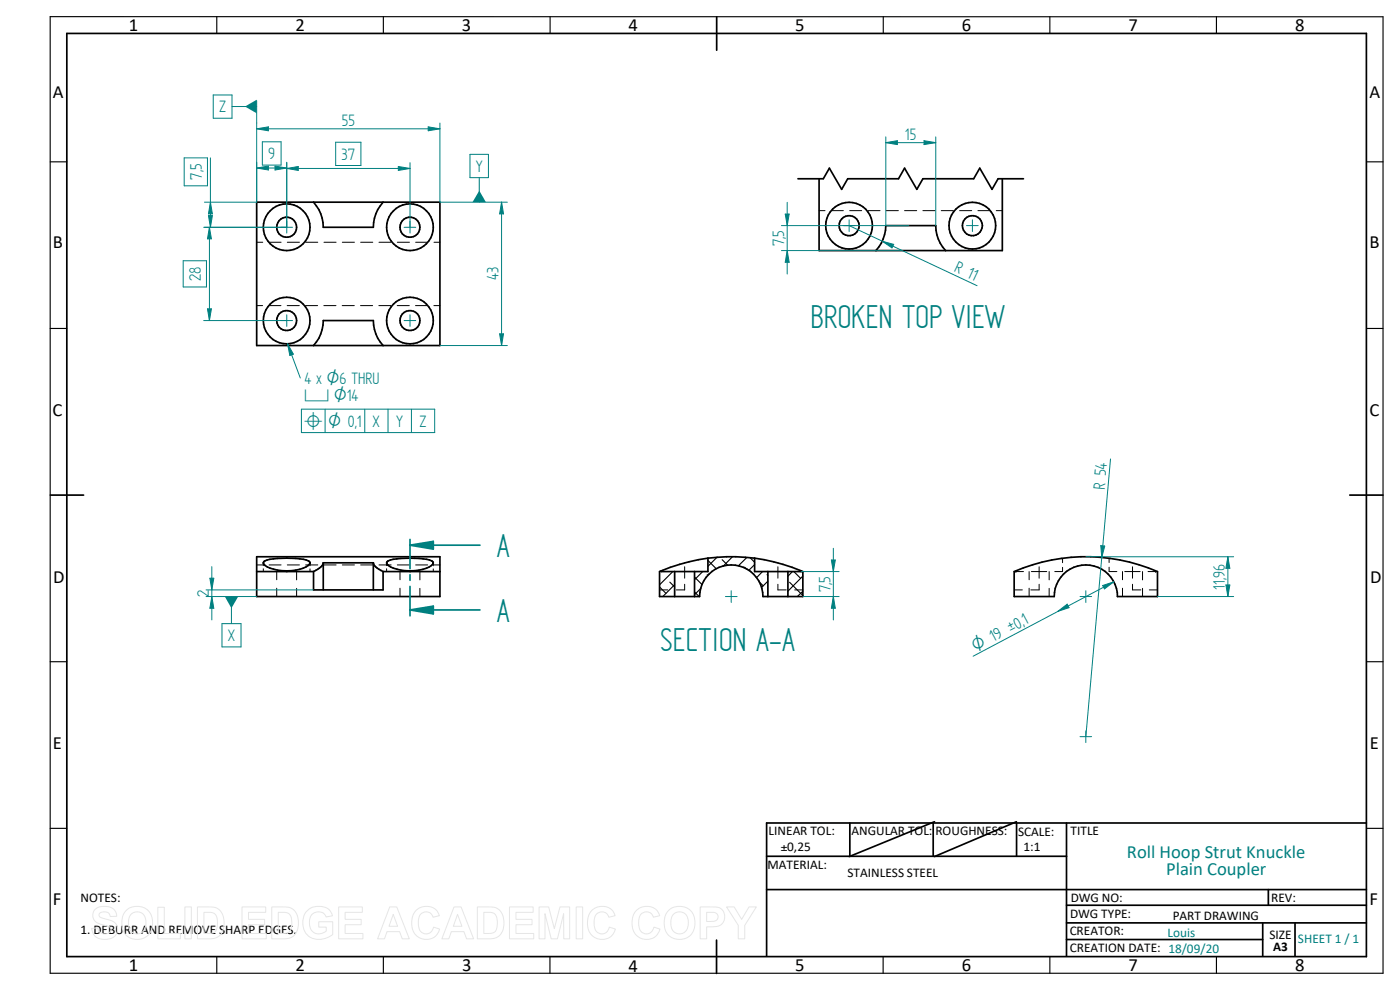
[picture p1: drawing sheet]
<svg xmlns="http://www.w3.org/2000/svg" width="420mm" height="297mm" viewBox="0 0 420 297" stroke-linecap="round" stroke-linejoin="round" font-family="sans-serif">
<g fill="none" stroke="#000" stroke-width=".51">
<path d="M20.1 10h390v277h-390zM215.1 5v10.1M77 60.7h55v43h-55zM115 60.7a11.1 11.1 0 0 0-3 7.5h-15a11.1 11.1 0 0 0-2.9-7.5M94.1 103.7a11.1 11.1 0 0 0 2.9-7.5h15a11.1 11.1 0 0 0 3 7.5M15.1 148.5h10M405.1 148.5h10M77 171.5h17.1M77 167h55v12h-55zM79.2 168.6l.1-.2a24.1 24.1 0 0 1 12.6-.4l1 .6v.7a10.8 10.8 0 0 1-8.2 1.9l-1.4-.1a5.7 5.7 0 0 1-4.2-2zM97 168.9a4.3 4.3 0 0 1-2.9 2.6M97 168.9h15"/>
<path d="M97 168.9v8.1M112 168.9v8.1M112 168.9a4.3 4.3 0 0 0 3 2.6M115 171.5v5.5h-20.9v-5.5M115 171.5h17M116.2 168.6l.3-.3a26.7 26.7 0 0 1 13 0l.5 .4-.1 .6a10.8 10.8 0 0 1-8.2 1.9l-1.4-.1a5.7 5.7 0 0 1-4.2-2zM304.4 171.5a54 54 0 0 1 43 0v7.5h-12a9.5 9.5 0 0 0-9.5-9.5 9.5 9.5 0 0 0-9.5 9.5h-12zM230.1 256.9h90M255 246.9v10M280.1 246.9v10M280.4 246.5l-25.5 10.5M305 246.5l-24.6 10.5"/>
<path d="M305.1 246.9v10M320.1 246.9v40M410.1 246.9h-180v40M230.1 266.9h180M320.1 271.6h90M320.1 276.9h90M379 276.9v10M380.7 266.9v4.7M388.7 276.9v10M215 282.1v10M320.1 281.9h58.9"/>
<circle cx="86" cy="68.2" r="3"/>
<circle cx="86" cy="68.2" r="7"/>
<circle cx="123" cy="68.2" r="3"/>
<circle cx="123" cy="68.2" r="7"/>
<circle cx="86" cy="96.2" r="2.99"/>
<circle cx="86" cy="96.2" r="7"/>
<circle cx="123" cy="96.2" r="3"/>
<circle cx="123" cy="96.2" r="7"/>
</g>
<g fill="none" stroke="#000" stroke-width=".34">
<path d="M15.1 5h400v287h-400zM65.1 5v5M115.1 5v5M165.1 5v5M265.1 5v5M315.1 5v5M365.1 5v5M15.1 48.6h5M410.1 48.6h5M15.1 98.6h5M410.1 98.6h5M15.1 198.5h5"/>
<path d="M410.1 198.5h5M15.1 248.5h5M410.1 248.5h5M65.1 287v5M115.1 287v5M165 287v5M265 287v5M315.1 287v5M365.1 287v5"/>
</g>
<g fill="none" stroke="#000" stroke-width=".3">
<path d="M77 72.7h1.9M80.8 72.7h3.6M86.2 72.7h3.7M91.7 72.7h3.7M97.2 72.7h3.7M102.7 72.7h3.7M108.2 72.7h3.7M113.7 72.7h3.7M119.2 72.7h3.7M124.7 72.7h3.6M130.2 72.7h1.8M77 91.7h1.8"/>
<path d="M80.7 91.7h3.6M86.2 91.7h3.6M91.7 91.7h3.6M97.2 91.7h3.6M102.7 91.7h3.6M108.2 91.7h3.6M113.7 91.7h3.6M119.2 91.7h3.6M124.7 91.7h3.6M130.2 91.7h1.8M77 169.5h1.9M79 168.9h.1"/>
<path d="M79 168.9v.8M79 170.6v.9M80.8 169.5h3.6M83 171.5v2.4M83 176.5v2.5M85.9 171.3h.1M86.1 167.5h.1M86.1 171.3h.1M86.2 169.5h3.7M89 171.5v2.5M89 176.5v2.5M91.7 169.5h3.7"/>
<path d="M93 168.8h.1M93 168.9h.1M93 168.9v.9M93 170.7v.8M97.2 169.5h3.7M102.7 169.5h3.7M108.2 169.5h3.7M113.7 169.5h3.7M116 168.9h.1M116 168.9v.8M116 170.6v.9M119.2 169.5h3.7"/>
<path d="M120 171.5v2.4M120 176.5v2.5M122.9 171.3h.1M123.1 167.5h.1M123.1 171.3h.1M124.7 169.5h3.6M126 171.5v2.5M126 176.5v2.5M130 168.8h.1M130 168.9h.1M130 168.9v.9M130 170.7v.8"/>
<path d="M130.2 169.5h1.8M304.4 177h2.4M304.9 171.5h2.3M304.9 171.3h.1M304.9 171.4h.1M308.9 171.5v2.4M308.9 176.5v2.5M309.5 171.5h4.6M311.9 170.1v3.4M311.9 175.3v1.7h-2.5M314.9 171.5v2.5M314.9 176.5v2.5"/>
<path d="M318.9 170.2v1.3h-2.3M318.9 167.5v1.3M332.9 170.2v1.3h2.3M332.9 167.5v1.3M336.9 171.5v2.4M336.9 176.5v2.5M337.6 171.5h4.6M339.9 175.3v1.7h2.5M339.9 170.1v3.4M342.9 171.5v2.5M342.9 176.5v2.5M344.5 171.5h2.4"/>
<path d="M344.9 177h2.5M346.9 171.5h.1M346.9 171.3v.1"/>
</g>
<path d="M334.3 174.6l-42.3 22.3M317.5 183.4l2.8-2.1 .5 1z" fill="none" stroke="#008080" stroke-width=".3"/>
<path d="M317.5 183.4l2.8-2.1 .5 1z" fill="#008080"/>
<path d="M330.9 175.7l3.4-1.1-2.8 2.1z" fill="none" stroke="#008080" stroke-width=".3"/>
<path d="M330.9 175.7l3.4-1.1-2.8 2.1z" fill="#008080"/>
<path d="M55 78.2h7v7.9h-7zM61.1 68.2h25M61.1 96.2h25M62.3 92.7h1.1l-.5 3.5z" fill="none" stroke="#008080" stroke-width=".3"/>
<path d="M62.3 92.7h1.1l-.5 3.5z" fill="#008080"/>
<path d="M62.9 68.2l.5 3.5h-1.1z" fill="none" stroke="#008080" stroke-width=".3"/>
<path d="M62.9 68.2l.5 3.5h-1.1z" fill="#008080"/>
<path d="M62.9 68.2v28M61.8 179h15.2M61.8 177h32.3M63.6 179l.6 3.5h-1.2z" fill="none" stroke="#008080" stroke-width=".3"/>
<path d="M63.6 179l.6 3.5h-1.2z" fill="#008080"/>
<path d="M63 173.5h1.2l-.6 3.5z" fill="none" stroke="#008080" stroke-width=".3"/>
<path d="M63 173.5h1.2l-.6 3.5z" fill="#008080"/>
<path d="M77 48.7v12M77 50.4l3.5-.6v1.2zM78.7 42.5h5.7v7h-5.7zM86.1 48.7v19.5M63.6 170v16" fill="none" stroke="#008080" stroke-width=".3"/>
<path d="M77 50.4l3.5-.6v1.2z" fill="#008080"/>
<path d="M82.5 49.8l3.6 .6-3.6 .6z" fill="none" stroke="#008080" stroke-width=".3"/>
<path d="M82.5 49.8l3.6 .6-3.6 .6z" fill="#008080"/>
<path d="M77 50.4h9.1M86.1 48.8v19.4M86.1 50.5l3.4-.5v1.1zM100.7 42.7h7.6v7h-7.6zM123.1 48.8v19.4" fill="none" stroke="#008080" stroke-width=".3"/>
<path d="M86.1 50.5l3.4-.5v1.1z" fill="#008080"/>
<path d="M119.5 50l3.6 .5-3.6 .6z" fill="none" stroke="#008080" stroke-width=".3"/>
<path d="M119.5 50l3.6 .5-3.6 .6z" fill="#008080"/>
<path d="M86.1 50.5h37M254.8 67.7l38.4 18M264.8 72.4l3.4 .9-.5 1.1z" fill="none" stroke="#008080" stroke-width=".3"/>
<path d="M245.8 63.2h1.8M249.5 63.2h3.6M255 63.2h3.6M260.5 63.2h3.6M266 63.2h3.6M271.5 63.2h3.6M277 63.2h3.6M282.5 63.2h3.6M288 63.2h3.6M293.5 63.2h3.6M299 63.2h1.8" fill="none" stroke="#000" stroke-width=".3"/>
<g fill="none" stroke="#000" stroke-width=".51">
<path d="M239.5 53.6h7.6l1.8-3.1 3.7 6.3 1.8-3.2h15.3l1.8-3.1 3.7 6.3 1.8-3.2h15.2l1.8-3.1 3.7 6.3 1.8-3.2h7.7M245.8 53.6v21.6h55v-21.6M262.9 75.2a11.5 11.5 0 0 0 2.9-7.5h15a10.9 10.9 0 0 0 3 7.5"/>
<circle cx="254.8" cy="67.7" r="7"/>
<circle cx="254.8" cy="67.7" r="3"/>
<circle cx="291.8" cy="67.7" r="3"/>
<circle cx="291.8" cy="67.7" r="7"/>
</g>
<path d="M264.8 72.4l3.4 .9-.5 1.1z" fill="#008080"/>
<path d="M265.8 41.1v26.6M265.8 42.8l3.5-.6v1.2zM280.8 41.1v26.6" fill="none" stroke="#008080" stroke-width=".3"/>
<path d="M265.8 42.8l3.5-.6v1.2z" fill="#008080"/>
<path d="M277.3 42.2l3.5 .6-3.5 .6z" fill="none" stroke="#008080" stroke-width=".3"/>
<path d="M277.3 42.2l3.5 .6-3.5 .6z" fill="#008080"/>
<path d="M265.8 42.8h15M333.3 137.7l-7.4 83.3M330.4 163.7l1.1 .1-.8 3.5z" fill="none" stroke="#008080" stroke-width=".3"/>
<path d="M330.4 163.7l1.1 .1-.8 3.5z" fill="#008080"/>
<path d="M325.9 167h44.3M347.4 179h22.8M367.9 175.5h1.2l-.6 3.5z" fill="none" stroke="#008080" stroke-width=".3"/>
<path d="M367.9 175.5h1.2l-.6 3.5z" fill="#008080"/>
<path d="M368.5 167l.6 3.5h-1.2z" fill="none" stroke="#008080" stroke-width=".3"/>
<path d="M368.5 167l.6 3.5h-1.2z" fill="#008080"/>
<path d="M84.3 68.2h3.5M86.1 66.4v3.5M121.3 68.2h3.5M123.1 66.4v3.5M84.3 96.2h3.5M86.1 94.4v3.5M121.3 96.2h3.5M123.1 94.4v3.5M69.5 179v8.1M324.1 179h3.5M325.9 177.2v3.6M368.5 167v12" fill="none" stroke="#008080" stroke-width=".3"/>
<path d="M67.5 179h4l-2 3.5z" fill="#008080"/>
<path d="M253.1 67.7h3.5M254.8 66v3.5M290.1 67.7h3.5M291.8 66v3.5M86.3 103.2l3.8 10.2M66.6 187.1h5.7v7h-5.7z" fill="none" stroke="#008080" stroke-width=".3"/>
<path d="M86.3 103.2l1.7 3.1-1 .4z" fill="#008080"/>
<path d="M86.3 103.2l1.7 3.1-1 .4z" fill="none" stroke="#008080" stroke-width=".3"/>
<path d="M123.1 172.4v1.7M123.1 175.9v7.1M144 163.6h-20.9v7" fill="none" stroke="#008080" stroke-width=".51"/>
<path d="M123.1 163.6l6.9-1.2v2.4z" fill="#008080"/>
<path d="M123.1 163.6l6.9-1.2v2.4zM123.1 183h20.9" fill="none" stroke="#008080" stroke-width=".51"/>
<path d="M123.1 183l6.9-1.1v2.3z" fill="#008080"/>
<path d="M123.1 161.8v1.8M123.1 183l6.9-1.1v2.3zM123.1 183v1.8" fill="none" stroke="#008080" stroke-width=".51"/>
<g fill="none" stroke="#000" stroke-width=".34">
<path d="M197.9 176.1l1.9 1.9M201 174.7l1.5 1.4M201.9 171.5l-4 4M202.3 171.5l.2 .1M202.5 175.4l-3.6 3.6M208.4 177.6l1.4 1.4M208.4 173.1l2.3 2.3M210.3 176.6l-1.9 1.8M210.9 171.5l-2.5 2.4M212.2 172.4l.2 .2M212.5 168.1l2.5 2.5M215.2 167.2l-2.7 2.7"/>
<path d="M216.7 167.9l1.7 1.7M219.8 167l-2.7 2.8M223.5 170.2l.4 .4M224.1 167.3l-2.5 2.5M225.1 167.3l1.4 1.4M226.5 169.4l-1.8 1.7M227.8 174.6l1.3 1.2M228.8 171.5l-1.7 1.8M230.2 172.4l.3 .3M230.5 178.9l-.2 .1M230.5 174.4l-2 1.9M237 174.7l3.9 4"/>
<path d="M237.8 171.5l-1.3 1.4M238.2 171.5l2.1 2M241 177.4l-1.7 1.6M241 172.8l-4.5 4.6"/>
</g>
<path d="M202.5 171.5v7.5M208.4 171.5v7.5M212.5 167.5v4h-14.1v-.2M212.5 167.5a58.1 58.1 0 0 0-14.1 3.8M226.5 167.5a56 56 0 0 0-14 0M226.5 167.5a57.2 57.2 0 0 1 13.9 3.8M226.5 167.5v4h13.9v-.2M230.5 171.5v7.5M236.5 171.5v7.5M240.4 171.3l.6 .2v7.5h-12a9.5 9.5 0 0 0-9.5-9.5 9.5 9.5 0 0 0-9.5 9.5h-12.1v-7.5l.5-.2" fill="none" stroke="#000" stroke-width=".51"/>
<g fill="none" stroke="#000" stroke-width=".3">
<path d="M197.9 177h2.5M198.6 171.2l-.2 .1M199 171.1l-.2 .1M205.5 170.1v3.4M205.5 175.3v1.7h-2.5M205.5 168.9h-.2M233.5 168.9h.1M233.5 175.3v1.7h2.5M233.5 170.1v3.4M238.5 177h2.5M240 171.1l.1 .1M240.4 171.2l.1 .1"/>
<path d="M240.4 171.3h.1"/>
</g>
<path d="M240.4 171.5h11.4M241 179h10.8M250.1 179l.6 3.5h-1.2z" fill="none" stroke="#008080" stroke-width=".3"/>
<path d="M250.1 179l.6 3.5h-1.2z" fill="#008080"/>
<path d="M249.5 168h1.2l-.6 3.5z" fill="none" stroke="#008080" stroke-width=".3"/>
<path d="M249.5 168h1.2l-.6 3.5z" fill="#008080"/>
<path d="M132 60.7h20.3M132 103.7h20.3M149.9 100.2h1.2l-.6 3.5zM90.5 122.8h40v7h-40zM97.6 122.8v7M109.5 122.8v7M116.4 122.8v7M123.5 122.8v7M217.7 179h3.5M219.4 177.2v3.6M250.1 164.5v21.5" fill="none" stroke="#008080" stroke-width=".3"/>
<path d="M149.9 100.2h1.2l-.6 3.5z" fill="#008080"/>
<path d="M150.5 60.7l.6 3.5h-1.2z" fill="none" stroke="#008080" stroke-width=".3"/>
<path d="M150.5 60.7l.6 3.5h-1.2z" fill="#008080"/>
<path d="M77 36.9v23.8M77 38.7l3.5-.6v1.1zM132 36.9v23.8M150.5 60.7v43" fill="none" stroke="#008080" stroke-width=".3"/>
<path d="M77 38.7l3.5-.6v1.1z" fill="#008080"/>
<path d="M128.5 38.1l3.5 .6-3.5 .5z" fill="none" stroke="#008080" stroke-width=".3"/>
<path d="M128.5 38.1l3.5 .6-3.5 .5z" fill="#008080"/>
<path d="M69.6 32h7.4M77 38.7h55" fill="none" stroke="#008080" stroke-width=".3"/>
<path d="M73.5 32l3.5-2.1v4.1z" fill="#008080"/>
<path d="M64 28.5h5.6v7h-5.6zM77 30.2v6.7M55.3 47.4h7v8.4h-7zM61.4 60.7h15.6M61.4 68.2h24.7M62.6 64.7h1.1l-.5 3.5z" fill="none" stroke="#008080" stroke-width=".3"/>
<path d="M62.6 64.7h1.1l-.5 3.5z" fill="#008080"/>
<path d="M63.2 60.7l.5 3.5h-1.1z" fill="none" stroke="#008080" stroke-width=".3"/>
<path d="M63.2 60.7l.5 3.5h-1.1z" fill="#008080"/>
<path d="M63.2 47.4v20.8M234.5 67.7h38.2M234.5 75.2h35.9M235.7 64.2h1.1l-.5 3.5z" fill="none" stroke="#008080" stroke-width=".3"/>
<path d="M235.7 64.2h1.1l-.5 3.5z" fill="#008080"/>
<path d="M236.3 75.2l.5 3.5h-1.1z" fill="none" stroke="#008080" stroke-width=".3"/>
<path d="M236.3 75.2l.5 3.5h-1.1z" fill="#008080"/>
<path d="M143.8 53.3v7.4M236.3 60.7v21.5" fill="none" stroke="#008080" stroke-width=".3"/>
<path d="M143.8 57.2l2 3.5h-4z" fill="#008080"/>
<path d="M141 46.3h5.6v7h-5.6zM325.9 219.3v3.5M324.1 221h3.5" fill="none" stroke="#008080" stroke-width=".3"/>
<g fill="none" stroke="#e6e6e6" stroke-width=".3">
<path d="M28.5 272.9a4.5 4.5 0 0 1 6.2 .6l.3 1.4-1.9 .1a1.83 1.83 0 0 0-1.5-1.4 1.83 1.83 0 0 0-1.9 .9v.2a3.3 3.3 0 0 0 2.6 1.2 2.99 2.99 0 0 1 3 3.1 2.99 2.99 0 0 1-3.4 2.8 3.6 3.6 0 0 1-4.4-3.2l1.8-.2a2.1 2.1 0 0 0 1.8 1.8 2.1 2.1 0 0 0 2.2-1.3 1.39 1.39 0 0 0-1.4-1.1 5.4 5.4 0 0 1-3.8-1.9 2.66 2.66 0 0 1 .4-3zM37.9 273.2a4.8 4.8 0 0 1 5.8-.6 4.8 4.8 0 0 1 2 5.5 4.7 4.7 0 0 1-5.7 3.6 4.7 4.7 0 0 1-3.4-5.8l.4-1.4zM39.3 274.4a2.67 2.67 0 0 1 3.2-.5 2.67 2.67 0 0 1 1.3 3 2.7 2.7 0 0 1-2.6 3.3 2.7 2.7 0 0 1-2.6-3.3l.2-1.7zM47.4 272.2h1.9v7.9h4.8v1.6h-6.7zM55.5 272.1h1.9v9.6h-1.9zM59.3 272.1h3.5a4 4 0 0 1 4.4 4.4 4.2 4.2 0 0 1-4.3 5.2h-3.6zM61.2 273.7a4.5 4.5 0 0 1 3.3 .5 4.9 4.9 0 0 1-.2 5.5l-1 .3-2.1 .1zM72.6 272.1h7.1v1.6h-5.1v2.1h4.8v1.7h-4.8v2.6h5.3v1.6h-7.3zM81.6 272.1h3.5a4 4 0 0 1 4.5 4.4 4.2 4.2 0 0 1-4.4 5.2h-3.6zM83.5 273.7a4.5 4.5 0 0 1 3.3 .5 4.9 4.9 0 0 1-.2 5.5l-1 .3-2.1 .1zM92.1 273.4a5.1 5.1 0 0 1 7 0l.7 1.4-1.9 .3a2.65 2.65 0 0 0-3.3-1.4 2.65 2.65 0 0 0-1.7 3.1 2.97 2.97 0 0 0 1.5 3.1 2.97 2.97 0 0 0 3.5-.5v-1.2h-2.2v-1.6h4.2v3.8a5.7 5.7 0 0 1-8.2-.5 5.8 5.8 0 0 1 .4-6.5zM101.6 272.1h7.1v1.6h-5.1v2.1h4.8v1.7h-4.8v2.6h5.3v1.6h-7.3z"/>
<path d="M117 272.1h2.1l3.7 9.6h-2.1l-.8-2.2h-3.7l-.8 2.2h-2.1zM118 274.4l1.3 3.5h-2.6zM124.8 273.3a4.2 4.2 0 0 1 7.1 1.4l-1.9 .5a2.25 2.25 0 0 0-2.7-1.6 2.25 2.25 0 0 0-1.7 2.6 3.4 3.4 0 0 0 1.5 3.9 2.25 2.25 0 0 0 3-1.9l1.8 .6a4.3 4.3 0 0 1-5 3 4.3 4.3 0 0 1-3.3-4.8l.3-2.4zM136.3 272.1h2.1l3.7 9.6h-2.1l-.8-2.2h-3.7l-.8 2.2h-2.1zM137.3 274.4l1.3 3.5h-2.6zM143.2 272.1h3.6a4 4 0 0 1 4.4 4.4 4.2 4.2 0 0 1-4.4 5.2h-3.6zM145.2 273.7a4.5 4.5 0 0 1 3.3 .5 4.9 4.9 0 0 1-.2 5.5l-1 .3-2.1 .1zM152.9 272.1h7.1v1.6h-5.2v2.1h4.9v1.7h-4.9v2.6h5.4v1.6h-7.3zM161.8 272.1h2.9l1.7 6.5 1.7-6.5h2.9v9.6h-1.8v-7.5l-1.9 7.5h-1.9l-1.8-7.5v7.5h-1.8zM172.9 272.1h2v9.6h-2zM177.5 273.3a4.2 4.2 0 0 1 7.1 1.4l-1.9 .5a2.25 2.25 0 0 0-2.6-1.6 2.25 2.25 0 0 0-1.8 2.6 3.4 3.4 0 0 0 1.6 3.9 2.25 2.25 0 0 0 3-1.9l1.8 .6a4.3 4.3 0 0 1-5 3 4.3 4.3 0 0 1-3.4-4.8l.4-2.4zM190.9 273.3a4.2 4.2 0 0 1 7.1 1.4l-1.9 .5a2.25 2.25 0 0 0-2.7-1.6 2.25 2.25 0 0 0-1.7 2.6 3.4 3.4 0 0 0 1.6 3.9 2.25 2.25 0 0 0 2.9-1.9l1.9 .6a4.3 4.3 0 0 1-5 3 4.3 4.3 0 0 1-3.4-4.8l.4-2.4z"/>
<path d="M200.6 273.2a4.8 4.8 0 0 1 5.9-.6 4.8 4.8 0 0 1 2 5.5 4.7 4.7 0 0 1-5.8 3.6 4.7 4.7 0 0 1-3.3-5.8l.4-1.4zM202 274.4a2.67 2.67 0 0 1 3.2-.5 2.67 2.67 0 0 1 1.4 3 2.7 2.7 0 0 1-2.6 3.3 2.7 2.7 0 0 1-2.7-3.3l.3-1.7zM210.1 272.1h3.1a3.6 3.6 0 0 1 3.9 1.4 3.1 3.1 0 0 1-.1 3.4 3.1 3.1 0 0 1-3.2 1.2h-1.7v3.6h-2zM212.1 273.7a3.9 3.9 0 0 1 3.1 .5 1.44 1.44 0 0 1 0 1.7 1.44 1.44 0 0 1-1.5 .6h-1.6zM218 272.1h2.3l2.3 3.7 2.2-3.7h2.2l-3.5 5.6v4h-1.9v-4.1z"/>
</g>
<g font-size="11.3" fill="#008080">
<text x="243.2" y="98.4">BROKEN TOP VIEW</text>
<text x="149.1" y="167.1">A</text>
<text x="149.1" y="186.5">A</text>
<text x="198.2" y="195.2">SECTION A-A</text>
</g>
<g font-size="5.6">
<text x="38.6" y="9.4">1</text>
<text x="88.6" y="9.3">2</text>
<text x="138.6" y="9.4">3</text>
<text x="188.7" y="9.4">4</text>
<text x="238.7" y="9.3">5</text>
<text x="288.7" y="9.3">6</text>
<text x="338.7" y="9.3">7</text>
<text x="388.7" y="9.3">8</text>
<text x="15.8" y="29.5">A</text>
<text x="411" y="29.5">A</text>
<text x="15.8" y="74.5">B</text>
<text x="411" y="74.5">B</text>
<text x="15.8" y="124.9">C</text>
<text x="411" y="124.8">C</text>
<text x="15.9" y="174.9">D</text>
<text x="411.2" y="174.8">D</text>
<text x="15.9" y="224.7">E</text>
<text x="411.1" y="224.7">E</text>
<text x="15.8" y="271.4">F</text>
<text x="411" y="271.4">F</text>
<text x="38.6" y="291.4">1</text>
<text x="88.6" y="291.4">2</text>
<text x="138.7" y="291.4">3</text>
<text x="188.7" y="291.5">4</text>
<text x="238.7" y="291.3">5</text>
<text x="288.7" y="291.3">6</text>
<text x="338.7" y="291.4">7</text>
<text x="388.7" y="291.4">8</text>
</g>
<g font-size="5.6" fill="#008080">
<text x="65.7" y="33.7">Z</text>
<text x="102.6" y="37.8">55</text>
<text x="271.6" y="41.9">15</text>
<text x="80.5" y="47.8">9</text>
<text x="102.5" y="47.9">37</text>
<text x="60.5" y="54" transform="rotate(-90 60.5 54)">7,5</text>
<text x="142.8" y="51.6">Y</text>
<text x="235.4" y="73.9" transform="rotate(-90 235.4 73.9)">7,5</text>
<text x="286.2" y="81.4" transform="rotate(25 286.2 81.4)">R 11</text>
<text x="60.2" y="84.4" transform="rotate(-90 60.2 84.4)">28</text>
<text x="149.6" y="84.1" transform="rotate(-90 149.6 84.1)">43</text>
<text x="91.3" y="115.1">4 x O6 THRU</text>
<text x="118.9" y="128">Y</text>
<text x="125.9" y="128">Z</text>
<text x="331.5" y="147" transform="rotate(-85 331.5 147)">R 54</text>
<text x="62.7" y="179.1" transform="rotate(-90 62.7 179.1)">2</text>
<text x="249.2" y="177.7" transform="rotate(-90 249.2 177.7)">7,5</text>
<text x="367.6" y="176.9" transform="rotate(-90 367.6 176.9)">11,96</text>
<text x="307.7" y="187.7" transform="rotate(-28 307.7 187.7)">1</text>
<text x="68.4" y="192.4">X</text>
<text x="338.2" y="257.4">Roll Hoop Strut Knuckle</text>
<text x="350" y="262.6">Plain Coupler</text>
</g>
<g font-size="5.4" fill="#008080">
<text x="91.3" y="120.4">c O14</text>
<text x="91.3" y="128">l O 0,1 X</text>
<text x="292.7" y="195.5" transform="rotate(-28 292.7 195.5)">O 19 u0,</text>
</g>
<g font-size="4">
<text x="230.7" y="250.7">LINEAR TOL:</text>
<text x="255.6" y="250.6">ANGULAR TOL:</text>
<text x="280.7" y="250.6">ROUGHNESS:</text>
<text x="305.6" y="250.7">SCALE:</text>
<text x="321.3" y="250.6">TITLE</text>
<text x="236.3" y="255.2">0,25</text>
<text x="307.2" y="255.2">1:1</text>
<text x="230.4" y="260.7">MATERIAL:</text>
<text x="254.4" y="263.2">STAINLESS STEEL</text>
<text x="24.2" y="270.6">NOTES:</text>
<text x="321.2" y="275.4">DWG TYPE:</text>
<text x="321.4" y="270.7">DWG NO:</text>
<text x="352" y="275.9">PART DRAWING</text>
<text x="381.5" y="270.7">REV:</text>
<text x="24.2" y="280.3">1. DEBURR AND REMOVE SHARP EDGES.</text>
<text x="321" y="280.6">CREATOR:</text>
<text x="381" y="281.6">SIZE</text>
<text x="321.1" y="285.6">CREATION DATE: 18/09/20</text>
<text x="382.1" y="285.2">A3</text>
</g>
<g font-size="4" fill="#008080">
<text x="350.4" y="281">Louis</text>
<text x="389.5" y="283.1">SHEET 1 / 1</text>
</g>
<text font-size="3.5" x="234.3" y="255.2">±</text>
</svg>
